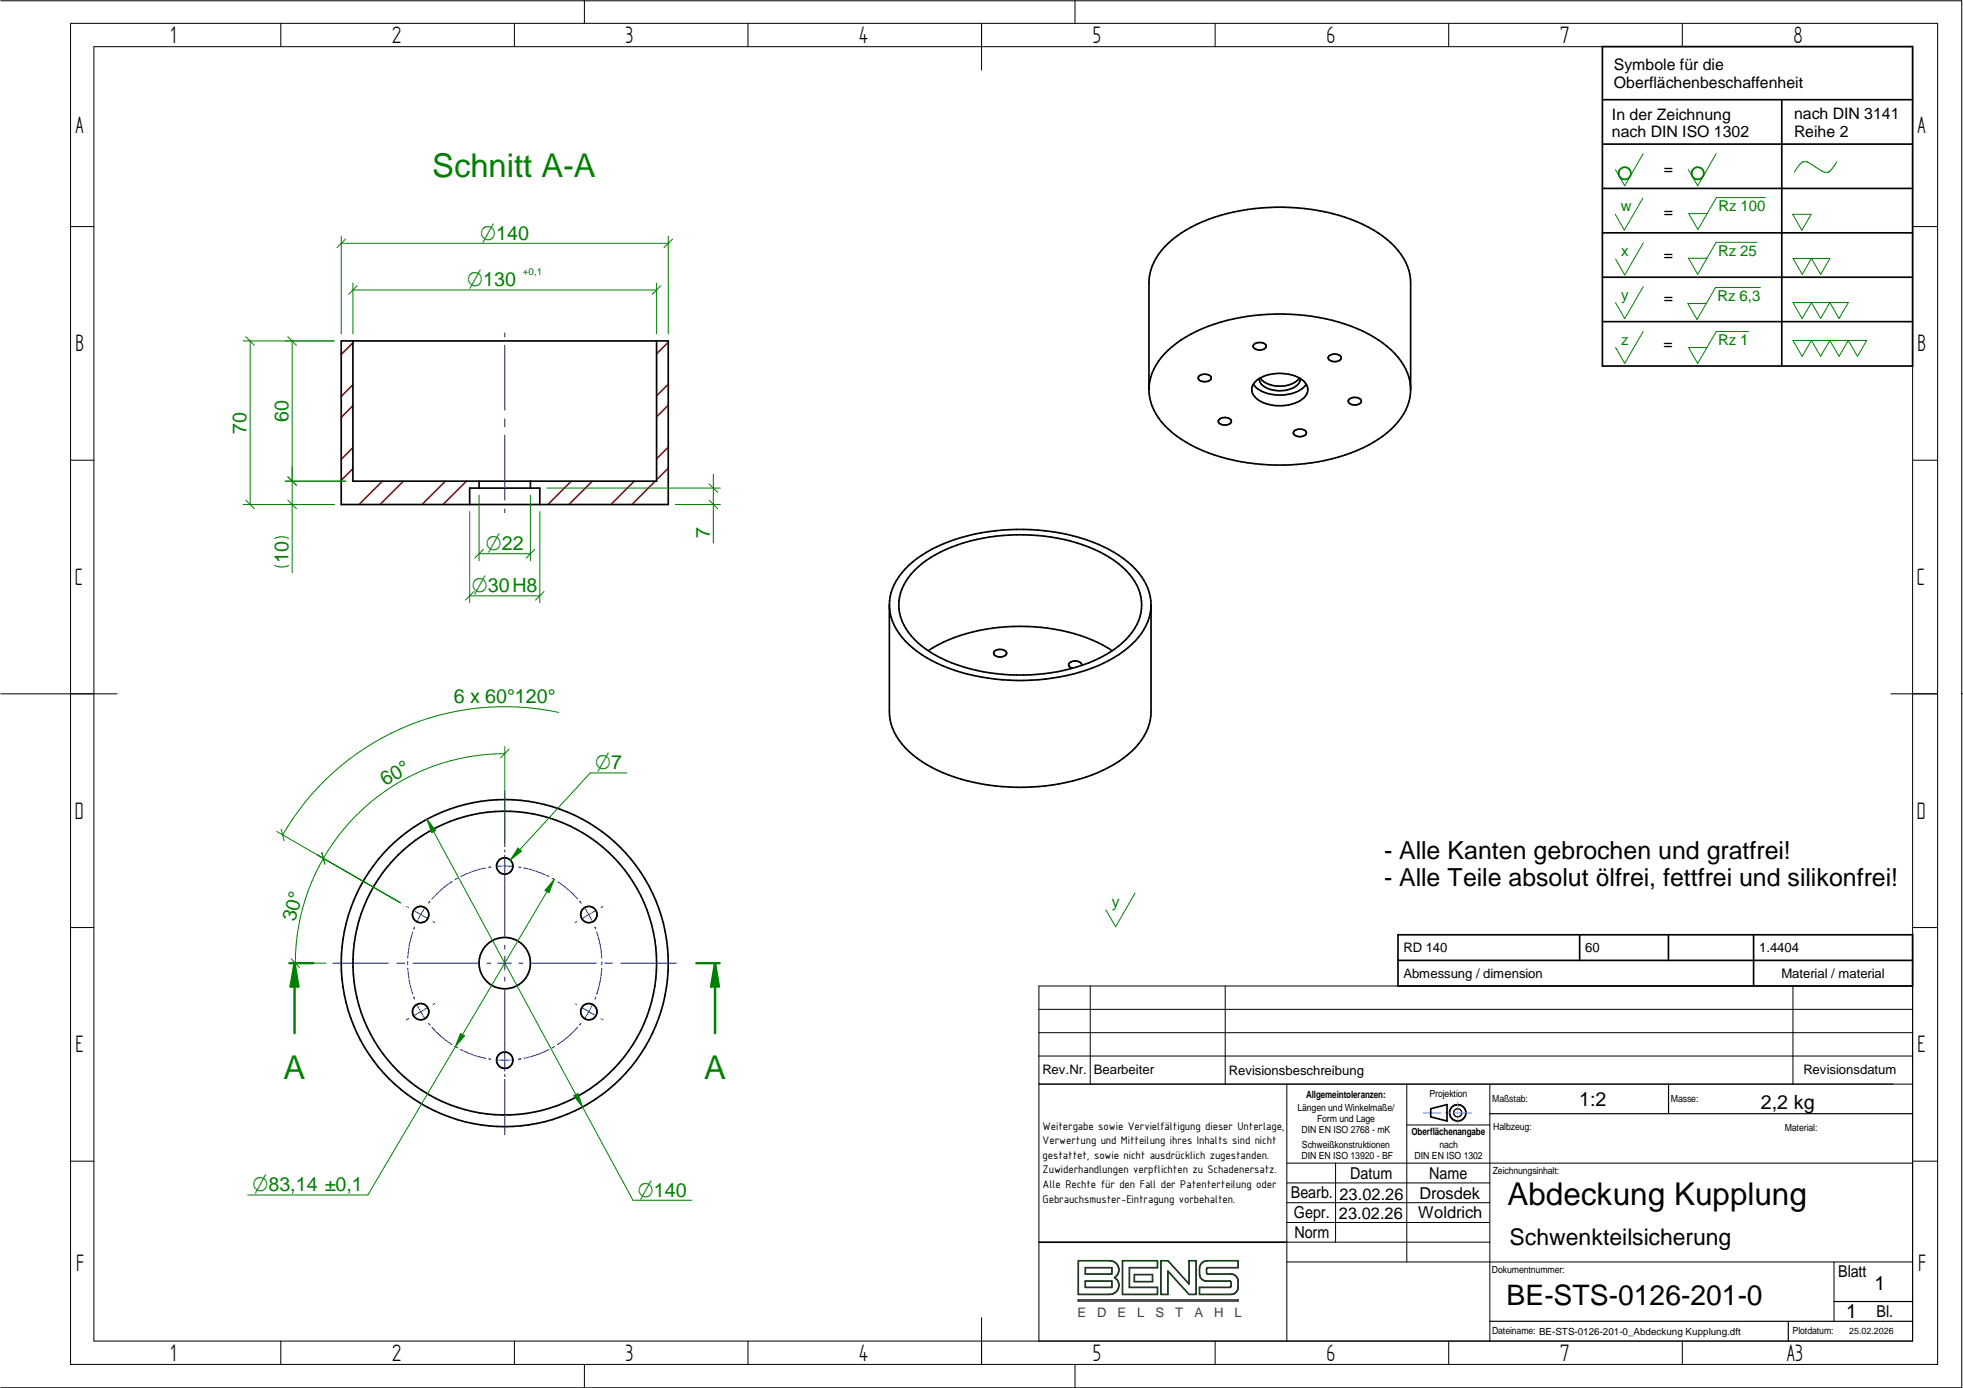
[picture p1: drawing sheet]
<svg xmlns="http://www.w3.org/2000/svg" width="420mm" height="297mm" viewBox="0 0 420 297" stroke-linecap="round" stroke-linejoin="round" font-family="sans-serif">
<g fill="none" stroke="#000" stroke-width=".21">
<path d="M.2 .2h419.7v296.8h-419.7M15.1 5h399.6v287h-399.6zM20.1 10h389.3v277h-389.3zM60.1 5v5M110.1 5v5M125.1 0v5M160.1 5v5M210.1 5v10M230.1 0v5M260.1 5v5M310.1 5v5M360.1 5v5"/>
<path d="M15.1 48.5h5M409.4 48.5h5.3M15.1 98.5h5M409.4 98.5h5.3M.2 148.5h24.9M404.7 148.5h10M419.9 148.5h.2M15.1 198.5h5M409.4 198.5h5.3M222.4 216h187M233.4 211v21M262.2 211v21"/>
<path d="M383.8 211v21M409.4 211h-187v76M222.4 232h187M222.4 226h187M222.4 221h187M275.4 232v55M301.1 232v38.1M318.9 232v55M15.1 248.5h5M275.4 253.2h43.5M275.4 257.4h43.5M275.4 248.9h134"/>
<path d="M285.9 248.9v16.9M301.1 240.7h17.8M409.4 248.5h5.3M275.4 270.1h134M275.4 261.6h43.5M275.4 265.8h43.5M392.5 270.1v12.7M60.1 287v5M110.1 287v5M125.1 292v5M160.1 287v5M210.1 282v10"/>
<path d="M230.1 292v5M260.1 287v5M310.1 287v5M360.1 287v5"/>
</g>
<g fill="none" stroke="#000" stroke-width=".25">
<path d="M318.9 238.3h90.5M357.1 232v6.3M392.5 278.5h16.9M318.9 282.8h90.5M382.8 282.8v4.2"/>
<circle cx="312" cy="238.1" r=".87"/>
</g>
<g fill="none" stroke="#000" stroke-width=".36">
<path d="M343 10h66.4v68.3h-66.4zM343 30.8h66.4M343 21.3h66.4M381.4 21.3v57M343 40.3h66.4M343 49.8h66.4M343 59.3h66.4M343 68.8h66.4M299.2 200h110.2v11h-110.2zM299.2 205.5h110.2M338.1 200v5.5M357.1 200v5.5"/>
<path d="M375.3 200v11M306.2 237.3l3.5-.9v3.5l-3.5-.9zM222.4 265.8h53"/>
<circle cx="90" cy="195.7" r="1.75"/>
<circle cx="108" cy="185.3" r="1.75"/>
<circle cx="126" cy="195.7" r="1.75"/>
<circle cx="90" cy="216.5" r="1.75"/>
<circle cx="108" cy="206.1" r="5.5"/>
<circle cx="108" cy="206.1" r="35"/>
<circle cx="108" cy="206.1" r="32.5"/>
<circle cx="126" cy="216.5" r="1.75"/>
<circle cx="108" cy="226.9" r="1.75"/>
<circle cx="312" cy="238.2" r="1.75"/>
</g>
<path d="M304.6 238.1h3.8M309.4 238.1h.9M311.2 238.1h3.8M312 235.7v1.8M312 237.9v.4M312 238.8v1.8" fill="none" stroke="#229aff" stroke-width=".21"/>
<path d="M230.8 269.8h6.7a1.94 1.94 0 0 1 1.9 1.4 1.94 1.94 0 0 1-.8 2.2 1.95 1.95 0 0 1 .8 2.2 1.95 1.95 0 0 1-1.9 1.4h-6.7zM232.3 274.2h5.7v1.3h-5.7zM232.3 271.3h5.7v1.3h-5.7zM240.3 269.8h7.4v1.5h-6v4.2h6v1.5h-7.4zM242.8 272.8h3.9v1.5h-3.9zM248.5 269.8h1.5l4.5 5v-5h1.5v7.2h-1.5l-4.5-5v5h-1.5zM257.1 270.4a1.55 1.55 0 0 1 1.3-.6h6.6v1.5h-6.5l-.3 .3v.8l.3 .2h5l.6 .2 .6 .4a2.72 2.72 0 0 1 .3 2.3l-.3 .9-.9 .6h-7.1v-1.5h6.5l.3-.3v-.8l-.3-.2h-5l-.6-.2-.5-.4a3.4 3.4 0 0 1-.2-2.9z" fill="none" stroke="#004000" stroke-width=".36"/>
<path d="M230.8 278.2h34.2v.2h-34.2z" fill="none" stroke="#3f3f3f" stroke-width=".36"/>
<g fill="none" stroke="#008000" stroke-width=".21">
<path d="M351.7 32.9l-3.9 6.9-2-3.5M367.3 32.9l-3.9 6.9-2-3.5M393.2 34.6a5.2 5.2 0 0 1-1.9 2.3l-.9-.1-3.5-2.1a1.43 1.43 0 0 0-1.9 .8l-1 1.4M351.6 42.4l-3.9 6.9-2-3.5M351.7 52l-3.9 6.8-2-3.4M376.1 51.9h-8.8l-3.9 6.8-2-3.4h3.9M377.9 42.3h-10.5l-4 6.8-1.9-3.4h3.9M383.7 45.9h4l-2 3.4zM383.8 55.3h7.9l-2 3.4-2-3.4-1.9 3.4zM351.7 61.3l-3.9 6.9-2-3.4M351.7 70.9l-3.9 6.9-2-3.4M374.3 71h-7l-3.9 6.8-2-3.4h3.9"/>
<path d="M376.8 61.5h-9.6l-4 6.9-1.9-3.4h3.9M383.8 64.7h11.8l-2 3.5-1.9-3.5-2 3.5-2-3.5-2 3.5zM383.8 72.9h15.8l-2 3.4-2-3.4-2 3.4-1.9-3.4-2 3.4-2-3.4-2 3.4zM242.9 191.1l-4.1 7.2-2.1-3.6"/>
</g>
<g fill="none" stroke="#008000" stroke-width=".36">
<circle cx="347.8" cy="37.1" r="1.3"/>
<circle cx="363.4" cy="37.1" r="1.3"/>
</g>
<path d="M67 206.1h-4v15M149 206.1h4" fill="none" stroke="#008000" stroke-width=".51"/>
<path d="M63 206.1l.9 5h-1.7z" fill="#008000"/>
<path d="M63 206.1l.9 5h-1.7zM153 206.1v15" fill="none" stroke="#008000" stroke-width=".51"/>
<path d="M153 206.1l.9 5h-1.7z" fill="#008000"/>
<path d="M62 206.1h1M153 206.1l.9 5h-1.7zM153 206.1h1" fill="none" stroke="#008000" stroke-width=".51"/>
<g fill="none" stroke="#f00" stroke-width=".36">
<path d="M75.5 73.4l-2.5 2.5M143 73.2l-2.5 2.5M75.5 82.4l-2.5 2.5M75.5 95.8l-2.5 2.5M75.5 86.8l-2.5 2.5M143 86.7l-2.5 2.5M143 82.2l-2.5 2.5M143 95.7l-2.5 2.5M75.5 100.3l-2.5 2.5M81.9 103l-5 5M86.3 103l-4.9 5M95.3 103l-5 5"/>
<path d="M99.8 103l-5 5M122.3 103l-5 5M126.8 103l-5 5M135.8 103l-5 5M140.2 103l-5 5M143 100.2l-2.5 2.5"/>
</g>
<path d="M73 73h70v35h-70zM140.5 73v30h-65v-30M102.5 103v1.5M113.5 103v1.5M115.5 108v-3.5h-15v3.5" fill="none" stroke="#000" stroke-width=".36"/>
<g fill="none" stroke="#008000" stroke-width=".21">
<path d="M73 50.6v20.9M73 52.1h70M74 51.2l-1.9 1.8M143 50.6v20.9M144 51.2l-1.9 1.8M52 73h19.5M52.6 72.1l1.9 1.8M53.5 73v35M61.6 72.1l1.8 1.8M62.5 73v30M75.5 60.6v10.9M75.5 62.1h65"/>
<path d="M76.5 61.1l-1.9 1.9M140.5 60.6v10.9M141.4 61.1l-1.8 1.9M52 108h19.5M52.6 107l1.9 1.9M61 103h13M61.6 102l1.8 1.9M100.5 109.5v19.5M102.5 118.5h11M102.5 106v14M103.5 117.6l-1.9 1.8M113.5 106v14"/>
<path d="M114.5 117.6l-1.9 1.8M115.5 109.5v19.5M100.5 127.5h15M101.5 126.6l-1.9 1.8M116.4 126.6l-1.8 1.8M108 159.8v20.5M119.6 152.5a54.9 54.9 0 0 0-59.1 26.2M59.2 177.9l26.5 15.3M60.2 177.4l.6 2.5M91.4 175.3l44.1 81.6h12.5M91.4 175.3l1.8 2.4-.8 .5zM108 161.3a44.8 44.8 0 0 0-44.8 44.8"/>
<path d="M108.9 160.4l-1.8 1.8M68.9 182.5l.7 2.5M68.9 182.4l.6 2.6M61.7 206.1h8.1M62.3 205.2l1.8 1.9"/>
</g>
<g fill="none" stroke="#00f" stroke-width=".21">
<path d="M108 71.2v.9M108 73.9v13.9M108 89.6v1.7M108 93.1v14M108 108.9v.8M108 169.4v11.8M87 194l.4 .2M88.4 199.4l-.1 .2a20.5 20.5 0 0 0-1 5.4M88.6 198.7l.1-.3-.1 .5M88.7 195l2.6 1.5M90.8 194.5l-1.5 2.5M92 192.8l-.3 .4 .3-.2"/>
<path d="M92.6 197.2l.5 .3M96.7 188.7l-.2 .1a20 20 0 0 0-4.1 3.6M98 187.9l-.6 .4M104 185.7l-.3 .1a20.5 20.5 0 0 0-5.1 1.8M104.7 185.6l.3-.1-.4 .1M108 181.8v.5M108 183v17.5M109.5 185.4h-3M111.4 185.6l-.4-.1 .5 .1M112.1 185.7l.2 .1a21 21 0 0 1 5.2 1.8M118.1 188l.6 .3M119.4 188.7l.1 .1a20.1 20.1 0 0 1 4.2 3.6"/>
<path d="M123.4 197.2l-.4 .3M124 192.8l.4 .4-.3-.2M125.2 194.5l1.5 2.5M127.3 195l-2.6 1.5M127.5 198.8l-.2-.4 .2 .5M127.7 199.5l.1 .1a20.4 20.4 0 0 1 1 5.4M129.1 194l-.5 .2M71.3 206.1h11.9M84.9 206.1h1.8M87.3 205.8v.6M87.3 207.2v.2a19 19 0 0 0 1.1 5.4M87.4 218l-.4 .2"/>
<path d="M88.4 206.1h14M88.6 213.3l.1 .5-.1-.3M89.3 215.2l1.5 2.6M91.3 215.8l-2.6 1.5M91.7 219l.3 .4M92.4 219.8l.2 .2a20.1 20.1 0 0 0 4.1 3.5M93.1 214.8l-.5 .2M104.2 206.1h.8M106.5 206.1h3M108 202.3v.8M108 209.1v.9M108 211.7v17.5"/>
<path d="M108 204.6v3M111 206.1h.9M113.7 206.1h13.9M123 214.8l.4 .2M123.6 219.8l-.1 .2a21.1 21.1 0 0 1-4.2 3.5M124.1 219.3l.3-.3-.4 .4M124.7 215.8l2.6 1.5M126.7 215.2l-1.5 2.6M127.5 213.3l-.2 .5 .2-.3M128.6 218l.5 .2M128.8 207.2v.2a20.5 20.5 0 0 1-1.1 5.4M128.8 205.8v.7"/>
<path d="M129.4 206.1h1.7M132.9 206.1h11.9M97.3 223.9l.6 .4M98.6 224.6l.2 .1a21 21 0 0 0 5.2 1.8M104.7 226.6l.3 .1-.4-.1M108 231v11.9M108 229.9v.5M109.5 226.8h-3M111.5 226.6l-.5 .1 .4-.1M117.5 224.6l-.2 .1a20.7 20.7 0 0 1-5.2 1.8M118.7 223.9l-.6 .4"/>
</g>
<path d="M91.4 175.3l1.8 2.4-.8 .5z" fill="#008000"/>
<path d="M122.8 234.5l.9-.5 1 2.9z" fill="none" stroke="#008000" stroke-width=".21"/>
<path d="M122.8 234.5l.9-.5 1 2.9z" fill="#008000"/>
<path d="M118.6 188.2l-39.9 67.5h-25.7M118.6 188.2l-1.1 2.9-.8-.6z" fill="none" stroke="#008000" stroke-width=".21"/>
<path d="M118.6 188.2l-1.1 2.9-.8-.6z" fill="#008000"/>
<path d="M98.6 221.2l.8 .5-1.9 2.3z" fill="none" stroke="#008000" stroke-width=".21"/>
<path d="M98.6 221.2l.8 .5-1.9 2.3z" fill="#008000"/>
<path d="M62.5 100v22.6M61 108h10.5M61 103h13M61.6 102l1.8 1.9M61.6 107l1.8 1.9M61.8 115.2a3.3 3.3 0 0 0-3 0M61.8 121a3.3 3.3 0 0 1-3 0M134.2 165.4h-7.9l-17.1 18.6M110.9 181.5l.7 .7-2.4 1.8z" fill="none" stroke="#008000" stroke-width=".21"/>
<g fill="none" stroke="#000" stroke-width=".36">
<path d="M268.4 73.7a1.91 1.91 0 0 1 2.6 .2 1.14 1.14 0 0 1-1.6 1l-1-.4a.49 .49 0 0 1 0-.8zM284.4 76.2a1.86 1.86 0 0 1 2.6 .2 1.11 1.11 0 0 1-1.5 1l-1.1-.4a.51 .51 0 0 1 0-.8zM245.9 83.4v-22.9a12.7 12.7 0 0 1 5.9-9.9 37.5 37.5 0 0 1 21.3-6.3 39.5 39.5 0 0 1 21.9 5.6 13.8 13.8 0 0 1 6.9 9.7v23.8M245.9 83.4a12.7 12.7 0 0 0 5.9 9.9 38.2 38.2 0 0 0 22.9 6.2 37.9 37.9 0 0 0 21.3-6.2 12.7 12.7 0 0 0 5.9-9.9M256.6 80.5a1.73 1.73 0 0 1 2.7 .4 1.69 1.69 0 0 1-2.7 .4l-.1-.4zM260.9 89.8a1.71 1.71 0 0 1 2.7 .3 1.66 1.66 0 0 1-2.7 .4 .49 .49 0 0 1 0-.7zM268.6 81.8a8.6 8.6 0 0 1 9.1-1.1 2.99 2.99 0 0 1 2.1 3.3 5.3 5.3 0 0 1-4.6 2.8 7.5 7.5 0 0 1-6.9-2.2 2.16 2.16 0 0 1 .3-2.8zM277 92.3a1.86 1.86 0 0 1 2.6 .2v.1a1.53 1.53 0 0 1-2.2 .7l-.4-.3a.51 .51 0 0 1 0-.7zM278.1 80.9a5.3 5.3 0 0 1-5.4 1.6l-2.1-.7-.9-.9M278.3 81a2.69 2.69 0 0 1-2.3 2.3 6.1 6.1 0 0 1-6.1-1.2l-.4-1.1M279.6 82.2a7.3 7.3 0 0 1-6.7 2.3 6.4 6.4 0 0 1-4.6-2.3M288.7 85.5a1.75 1.75 0 0 1 2.7 .4 1.62 1.62 0 0 1-2.8 0z"/>
<path d="M301.9 83.4a12.7 12.7 0 0 0-5.9-10 38.2 38.2 0 0 0-22.9-6.2 37.5 37.5 0 0 0-21.3 6.2 12.7 12.7 0 0 0-5.9 10M190.4 129.5a12.7 12.7 0 0 0 5.9 9.9 37.7 37.7 0 0 0 21.3 6.2 39.5 39.5 0 0 0 21.9-5.5 14.7 14.7 0 0 0 6.7-8.9l.2-1.7M190.4 129.5a12.7 12.7 0 0 1 5.9-10 37.9 37.9 0 0 1 21.3-6.2 39.5 39.5 0 0 1 21.9 5.6 13.7 13.7 0 0 1 6.8 9.7l.1 .9M195.7 122.1a28.9 28.9 0 0 1 16.1-7.2 40.2 40.2 0 0 1 24.7 3.8 14.2 14.2 0 0 1 7.7 9 10.3 10.3 0 0 1-4 9.9 31.2 31.2 0 0 1-18.1 6.7 38.7 38.7 0 0 1-22.9-4.7 13.2 13.2 0 0 1-6.8-9.3 10.4 10.4 0 0 1 3.3-8.2zM198.7 139.3a37.5 37.5 0 0 1 22.6-5.2 35.2 35.2 0 0 1 16.8 5.2M212.8 139.4a1.75 1.75 0 0 1 2.7 .4 1.68 1.68 0 0 1-2.8 .2zM246.4 129.5v22.8a12.7 12.7 0 0 1-5.9 9.9 38.1 38.1 0 0 1-22.9 6.3 37.7 37.7 0 0 1-21.3-6.3 12.7 12.7 0 0 1-5.9-9.9v-22.8M231.5 142.4a1.29 1.29 0 0 0-1.9-.9 .75 .75 0 0 0-.9 .7 .75 .75 0 0 0 .9 .8"/>
</g>
<path d="M110.9 181.5l.7 .7-2.4 1.8z" fill="#008000"/>
<path d="M117 104.5h37.2M144.5 108h9.7M151.8 103.5l1.8 1.9M151.8 107l1.8 1.9M152.7 101.5v14.7" fill="none" stroke="#008000" stroke-width=".21"/>
<g font-size="7" fill="#008000">
<text x="92.5" y="38">Schnitt A-A</text>
<text x="60.7" y="230.9">A</text>
<text x="150.7" y="230.9">A</text>
</g>
<text font-size="6.7" x="322.6" y="257.9">Abdeckung Kupplung</text>
<text font-size="6" x="322.5" y="279.3">BE-STS-0126-201-0</text>
<g font-size="5.8">
<text x="36.4" y="9.2">1</text>
<text x="83.9" y="9.2">2</text>
<text x="133.9" y="9.2">3</text>
<text x="183.9" y="9.2">4</text>
<text x="233.9" y="9.2">5</text>
<text x="283.9" y="9.2">6</text>
<text x="333.9" y="9.2">7</text>
<text x="383.9" y="9.2">8</text>
<text x="16.1" y="28.4">A</text>
<text x="410.4" y="28.4">A</text>
<text x="16.1" y="75.2">B</text>
<text x="410.4" y="75.2">B</text>
<text x="16" y="125.2">C</text>
<text x="410.3" y="125.2">C</text>
<text x="16" y="175.2">D</text>
<text x="410.3" y="175.2">D</text>
<text x="16.1" y="225.2">E</text>
<text x="410.4" y="225.2">E</text>
<text x="16.3" y="271.9">F</text>
<text x="410.6" y="271.9">F</text>
<text x="36.4" y="291.2">1</text>
<text x="83.9" y="291.2">2</text>
<text x="133.9" y="291.2">3</text>
<text x="183.9" y="291.2">4</text>
<text x="233.9" y="291.2">5</text>
<text x="283.9" y="291.2">6</text>
<text x="333.9" y="291.2">7</text>
<text x="382.4" y="291.2">A3</text>
</g>
<g font-size="5.3">
<text x="296.3" y="183.7">- Alle Kanten gebrochen und gratfrei!</text>
<text x="296.3" y="189.7">- Alle Teile absolut ölfrei, fettfrei und silikonfrei!</text>
</g>
<text font-size="4.9" x="323.1" y="266.5">Schwenkteilsicherung</text>
<g font-size="4.6" fill="#008000">
<text x="102.8" y="51.3">O140</text>
<text x="100" y="61.3">O130</text>
<text x="104" y="117.8">O22</text>
<text x="101" y="126.7">O30H8</text>
<text x="127.4" y="164.7">O7</text>
<text x="54" y="255">O83,14 ±0,1</text>
<text x="136.5" y="256.1">O140</text>
</g>
<g font-size="4.2" fill="#008000">
<text x="52.8" y="92.8" transform="rotate(-90 52.8 92.8)">70</text>
<text x="61.8" y="90.3" transform="rotate(-90 61.8 90.3)">60</text>
<text x="151.9" y="115.2" transform="rotate(-90 151.9 115.2)">7</text>
<text x="61.8" y="120.5" transform="rotate(-90 61.8 120.5)">10</text>
<text x="97.1" y="150.5">6 x 60°120°</text>
<text x="82.5" y="168.2" transform="rotate(-30 82.5 168.2)">60°</text>
<text x="63.2" y="197.4" transform="rotate(-75 63.2 197.4)">30°</text>
</g>
<g font-size="4.2">
<text x="338" y="236.8">1:2</text>
<text x="376.9" y="237.4">2,2 kg</text>
<text x="401.2" y="276.1">1</text>
<text x="395.2" y="282.1">1</text>
</g>
<g font-size="3.5">
<text x="276.3" y="256.5">Bearb.</text>
<text x="286.7" y="256.7">23.02.26</text>
<text x="289" y="252.2">Datum</text>
<text x="303.8" y="256.5">Drosdek</text>
<text x="305.9" y="252.2">Name</text>
<text x="277" y="260.7">Gepr.</text>
<text x="286.6" y="260.8">23.02.26</text>
<text x="303.5" y="260.6">Woldrich</text>
<text x="277" y="264.9">Norm</text>
<text x="393.4" y="273.4">Blatt</text>
<text x="401.6" y="281.8">Bl.</text>
</g>
<g font-size="3.4">
<text x="345.4" y="15">Symbole für die</text>
<text x="345.4" y="18.8">Oberflächenbeschaffenheit</text>
<text x="345" y="25.6">In der Zeichnung</text>
<text x="345" y="29.4">nach DIN ISO 1302</text>
<text x="384" y="25.5">nach DIN 3141</text>
<text x="384" y="29.3">Reihe 2</text>
<text x="356.1" y="37.2">=</text>
<text x="356.1" y="46.4">=</text>
<text x="356.1" y="55.6">=</text>
<text x="356.1" y="64.9">=</text>
<text x="356" y="74.7">=</text>
</g>
<text font-size="3.4" fill="#008000" x="238" y="194.1">y</text>
<g font-size="3.2" fill="#008000">
<text x="347" y="45.3">w</text>
<text x="367.8" y="45.1">Rz 100</text>
<text x="347" y="54.8">x</text>
<text x="367.8" y="54.7">Rz 25</text>
<text x="347" y="64.2">y</text>
<text x="367.6" y="64.4">Rz 6,3</text>
<text x="347" y="73.8">z</text>
<text x="367.8" y="73.8">Rz 1</text>
</g>
<g font-size="2.8">
<text x="300.4" y="203.7">RD 140</text>
<text x="339.3" y="203.7">60</text>
<text x="376.5" y="203.7">1.4404</text>
<text x="300.4" y="209.2">Abmessung / dimension</text>
<text x="381.3" y="209.2">Material / material</text>
<text x="223.1" y="229.9">Rev.Nr.</text>
<text x="234.1" y="229.9">Bearbeiter</text>
<text x="263" y="230">Revisionsbeschreibung</text>
<text x="386" y="229.9">Revisionsdatum</text>
</g>
<g font-size="2.8" fill="#3f3f3f">
<text x="230.6" y="281.8">E</text>
<text x="234.8" y="281.8">D</text>
<text x="239.2" y="281.8">E</text>
<text x="243.4" y="281.8">L</text>
<text x="247.3" y="281.8">S</text>
<text x="251.6" y="281.8">T</text>
<text x="255.6" y="281.8">A</text>
<text x="259.9" y="281.8">H</text>
<text x="264.2" y="281.8">L</text>
</g>
<g font-size="2.6">
<text x="223.2" y="241.7">Weitergabe sowie Vervielfältigung dieser Unterlage,</text>
<text x="223.2" y="244.9">Verwertung und Mitteilung ihres Inhalts sind nicht</text>
<text x="223.2" y="248">gestattet, sowie nicht ausdrücklich zugestanden.</text>
<text x="223.2" y="251.1">Zuwiderhandlungen verpflichten zu Schadenersatz.</text>
<text x="223.2" y="254.2">Alle Rechte für den Fall der Patenterteilung oder</text>
<text x="223.2" y="257.4">Gebrauchsmuster-Eintragung vorbehalten.</text>
</g>
<text font-size="2.1" fill="#008000" x="111.9" y="58.9">+0,1</text>
<g font-size="2.1">
<text x="277.7" y="237.8">Längen und Winkelmaße/</text>
<text x="279.6" y="235">Allgemeintoleranzen:</text>
<text x="306" y="234.8">Projektion</text>
<text x="319.4" y="235.9">Maßstab:</text>
<text x="357.6" y="235.9">Masse:</text>
<text x="278.6" y="242.5">DIN EN ISO 2768 - mK</text>
<text x="278.6" y="245.7">Schweißkonstruktionen</text>
<text x="281.9" y="240.1">Form und Lage</text>
<text x="302.1" y="243">Oberflächenangabe</text>
<text x="308.1" y="245.6">nach</text>
<text x="319.6" y="241.9">Halbzeug:</text>
<text x="382" y="242">Material:</text>
<text x="278.6" y="248">DIN EN ISO 13920 - BF</text>
<text x="302.8" y="248">DIN EN ISO 1302</text>
<text x="319.5" y="251.2">Zeichnungsinhalt:</text>
<text x="319.3" y="272.4">Dokumentnummer:</text>
<text x="319.4" y="285.6">Dateiname: BE-STS-0126-201-0_Abdeckung Kupplung.dft</text>
<text x="383.7" y="285.6">Plotdatum:</text>
</g>
<text font-size="1.9" x="395.8" y="285.5">25.02.2026</text>
</svg>
